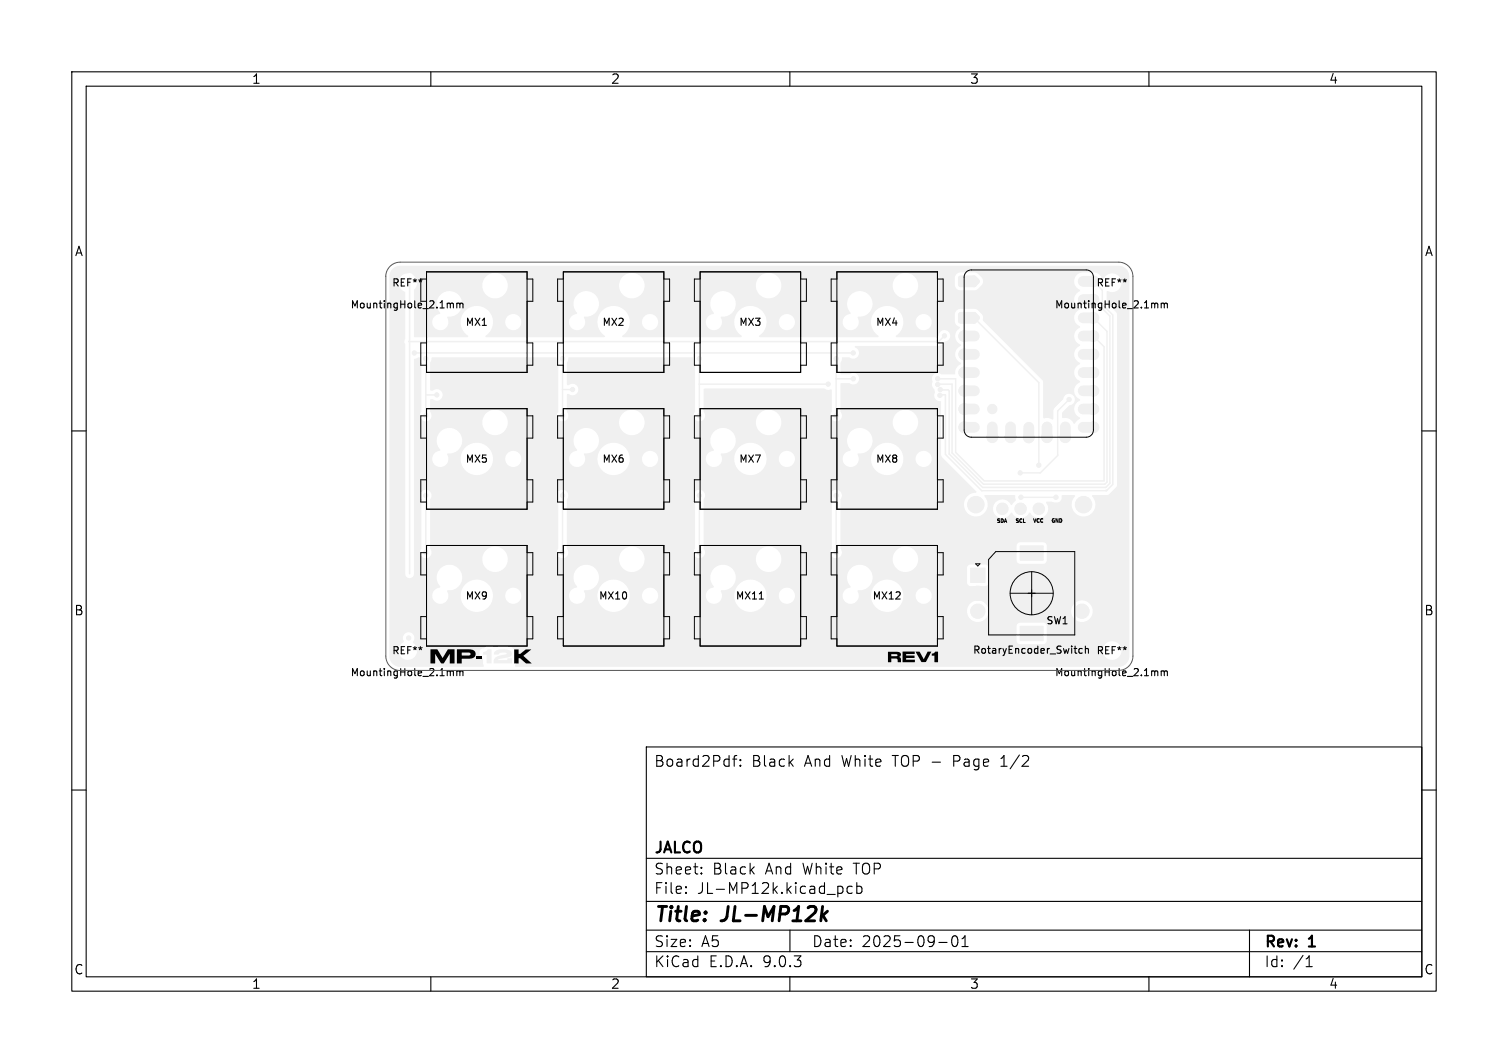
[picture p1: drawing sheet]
<svg xmlns="http://www.w3.org/2000/svg" width="210mm" height="148mm" viewBox="0 0 210 148" stroke-linecap="round" stroke-linejoin="round" font-family="sans-serif">
<g fill="#f0f0f0">
<path d="M69 90.7a2.25 2.25 0 0 1 2.2 0l.1 .3a.66 .66 0 0 1-.8 .6l-1 .2-.2 .1h1.4v-.2h.6v.7h-2.6a.98 .98 0 0 1 1.1-1.2l.6-.1 .2-.1a.85 .85 0 0 0-1.1 .1h-.7z"/>
<path d="M67.3 90.8a.67 .67 0 0 0 .6-.4h.6v2h-.7v-1.2h-.5z"/>
</g>
<g fill="#f0f0f0" stroke="#f0f0f0" stroke-width=".14">
<path d="M142.1 76h3.2v2h-3.2z"/>
<path d="M142.1 87.2h3.2v2h-3.2z"/>
<path d="M135.2 79.1h2v2h-2z"/>
<path d="M133.5 43.6l.3-.1 2 .1 .2 .2-.1 1.1-.3 .1-2-.1-.1-.2z"/>
<path d="M135.4 43.6h.4l.6 .6-.1 .3-.6 .5-.3-.1-.5-.6v-.2z"/>
<path d="M133.6 41.1l.3-.1h1l.1 .3v1l-.4 .2-.9-.1-.2-.3z"/>
<path d="M133.6 41.1l.3-.1h2.3l.2 .2v1l-.1 .2-.2 .1-2.3-.1-.3-.2z"/>
<path d="M133.6 38.5h2.2l.2 .2-.1 1.1-.3 .1h-2l-.1-.3v-.9z"/>
<path d="M135.4 38.5h.4l.6 .6-.1 .3-.6 .5-.3-.1-.5-.6v-.2z"/>
<path d="M146.4 70h1.6v1.6h-1.6z"/>
<circle cx="136.2" cy="85.1" r="1"/>
<circle cx="136.2" cy="82.6" r="1"/>
<circle cx="150.7" cy="85.1" r="1"/>
<circle cx="150.7" cy="80.1" r="1"/>
<circle cx="138.2" cy="57" r=".65"/>
<circle cx="152.3" cy="39.2" r=".75"/>
<circle cx="152.3" cy="41.7" r=".75"/>
<circle cx="152.3" cy="44.3" r=".75"/>
<circle cx="152.3" cy="46.8" r=".75"/>
<circle cx="152.3" cy="49.3" r=".75"/>
<circle cx="152.3" cy="51.9" r=".75"/>
<circle cx="152.3" cy="54.4" r=".75"/>
<circle cx="152.3" cy="57" r=".75"/>
<circle cx="152.3" cy="59.5" r=".75"/>
<circle cx="148.4" cy="60.9" r=".75"/>
<circle cx="145.8" cy="60.9" r=".75"/>
<circle cx="143.3" cy="60.9" r=".75"/>
<circle cx="140.7" cy="60.9" r=".75"/>
<circle cx="138.2" cy="60.9" r=".75"/>
<circle cx="134.3" cy="59.5" r=".75"/>
<circle cx="134.3" cy="57" r=".75"/>
<circle cx="134.3" cy="54.4" r=".75"/>
<circle cx="134.3" cy="51.9" r=".75"/>
<circle cx="134.3" cy="49.3" r=".75"/>
<circle cx="134.3" cy="46.8" r=".75"/>
<circle cx="150.9" cy="70.3" r="1.15"/>
<circle cx="135.9" cy="70.3" r="1.15"/>
<circle cx="144.7" cy="70.8" r=".8"/>
<circle cx="142.1" cy="70.8" r=".8"/>
<circle cx="139.6" cy="70.8" r=".8"/>
<circle cx="118.8" cy="49.1" r=".3"/>
<circle cx="57.7" cy="49.1" r=".3"/>
<circle cx="131.5" cy="46.8" r=".3"/>
<circle cx="56.9" cy="88.8" r=".3"/>
<circle cx="148.9" cy="55.6" r=".3"/>
<circle cx="142.1" cy="65.8" r=".3"/>
<circle cx="144.7" cy="64.8" r=".3"/>
<circle cx="147.1" cy="69.2" r=".3"/>
<circle cx="142.2" cy="69.2" r=".3"/>
<circle cx="60.8" cy="55" r=".3"/>
<circle cx="59.3" cy="57.9" r=".3"/>
<circle cx="59.3" cy="69" r=".3"/>
<circle cx="130.9" cy="55.1" r=".3"/>
<circle cx="59.3" cy="76.9" r=".3"/>
<circle cx="59.3" cy="49.9" r=".3"/>
<circle cx="78.3" cy="49.9" r=".3"/>
<circle cx="78.3" cy="69" r=".3"/>
<circle cx="79.7" cy="54.2" r=".3"/>
<circle cx="78.3" cy="76.9" r=".3"/>
<circle cx="78.3" cy="57.9" r=".3"/>
<circle cx="130.9" cy="54.3" r=".3"/>
<circle cx="97.4" cy="69" r=".3"/>
<circle cx="130.6" cy="53.5" r=".3"/>
<circle cx="97.4" cy="57.9" r=".3"/>
<circle cx="97.4" cy="76.9" r=".3"/>
<circle cx="97.4" cy="49.9" r=".3"/>
<circle cx="115.3" cy="53.5" r=".3"/>
<circle cx="130.6" cy="52.7" r=".3"/>
<circle cx="116.4" cy="69" r=".3"/>
<circle cx="116.4" cy="57.9" r=".3"/>
<circle cx="118.8" cy="52.7" r=".3"/>
<circle cx="116.4" cy="76.9" r=".3"/>
<circle cx="116.4" cy="49.9" r=".3"/>
</g>
<g fill="none" stroke="#f0f0f0" stroke-width="1.5">
<path d="M150.8 39.2h1.5M134.3 46.8h1.4M134.3 49.3h1.4M134.3 51.9h1.4M134.3 54.4h1.4M134.3 57h1.4M134.3 59.5h1.4M138.2 59.4v1.5M140.7 59.4v1.5M143.3 59.5v1.4M145.8 59.4v1.5M148.4 59.4v1.5"/>
<path d="M150.8 44.3h1.5M150.8 46.8h1.5M150.8 49.3h1.5M150.8 51.9h1.5M150.8 54.4h1.5M150.8 57h1.5M150.8 59.5h1.5"/>
</g>
<g fill="none" stroke="#f0f0f0" stroke-width=".2">
<path d="M57 38.6v41.3M57.7 49.1h61.1M59.3 49.9v8M59.3 55h1.5M78.3 49.9v8M78.3 54.2h1.4M97.4 49.9v8M97.4 53.5h17.9M115.3 53.5h.1M116.4 49.9v8M116.4 52.7h2.4M131.5 46.8l-.8 .8h-73.8"/>
<path d="M135.7 44.3l9 9v11.5M148.9 55.6l-1.6 1.6v6.2l-2.4 2.4h-2.8M152.3 41.7l2.3 2.3v23.3l-.6 .6h-17.2l-4.6-4.7v-8.8l-.2-.1h-1.1M152.3 44.3l1.9 1.8v21l-.3 .3h-17l-4.3-4.3v-9.6h-2M152.3 46.8l1.5 1.5v18.7h-16.7l-4-4v-10.3h-2.5M153.5 40.4v2M155 43.8v23.7l-.9 .8h-.1h.1h-17.4l-5-5v-8.3h-.7l-.1 .1M59.3 69v7.9M78.3 69v7.9M97.4 69v7.9M116.4 69v7.9M142.2 69.2h4.9"/>
</g>
<path d="M54.6 37.5l.5-.4 .6-.1h100a1.5 1.5 0 0 1 1.6 1.5v52.9a1.5 1.5 0 0 1-1.5 1.4h-84l-.1-.1 .1-.3v-.7v-.9l-.2-.3h82a1.3 1.3 0 0 0 1.8 1.3 1.3 1.3 0 0 0 .3-2.2 1.3 1.3 0 0 0-2.1 .7v.2h-82l-.3-.4-.6-.2h-1.1l-.7 .2-.3-.2h-.7l-.9 .5a.99 .99 0 0 0-.2 .9l.1 .2 .4 .2v.7l.1 .3-.1 .1h-11.6a1.49 1.49 0 0 1-1.5-1.4v-.9h1.3a1.31 1.31 0 0 0 1.9 1.2 1.31 1.31 0 0 0 .1-2.2 .82 .82 0 0 0-.3-1.4 .82 .82 0 0 0-1.1 1l.1 .3a1.37 1.37 0 0 0-.7 1.1h-1.3v-3.3h87.4v2l.2 .4 3.5 .1 .3-.1 .2-.4v-2.1l-.2-.3-.3-.1h-3.3l-.3 .1-.1 .4h-87.4v-4.3h6v.1a1.13 1.13 0 0 0 1.2 1.1 1.13 1.13 0 0 0 1-1.3h1.7v.3a2.25 2.25 0 0 0 2.4 2.1 2.25 2.25 0 0 0 2.2-2.3h1.7v.1a1.13 1.13 0 0 0 1.2 1.1 1.13 1.13 0 0 0 1-1.2h6.6v.1a1.13 1.13 0 0 0 1.3 1.1 1.13 1.13 0 0 0 1-1.3h1.7v.3a2.25 2.25 0 0 0 2.4 2.1 2.25 2.25 0 0 0 2.1-2.3h1.7v.1a1.13 1.13 0 0 0 1.2 1.1 1.13 1.13 0 0 0 1.1-1.2h6.6v.1a1.13 1.13 0 0 0 1.2 1.1 1.13 1.13 0 0 0 1-1.3h1.7v.3a2.25 2.25 0 0 0 2.4 2.1 2.25 2.25 0 0 0 2.2-2.3h1.7v.1a1.13 1.13 0 0 0 1.2 1.1 1.13 1.13 0 0 0 1-1.2h6.6v.1a1.13 1.13 0 0 0 1.3 1.1 1.13 1.13 0 0 0 1-1.3h1.7v.3a2.25 2.25 0 0 0 3.2 1.9h10.2v.2a1.51 1.51 0 0 0 1.6 1.4 1.51 1.51 0 0 0 1.4-1.6h11.5v.2a1.51 1.51 0 0 0 2.3 1.2 1.51 1.51 0 0 0 0-2.6 1.51 1.51 0 0 0-2.3 1.2h-11.5l-.1-.2a1.51 1.51 0 0 0-1.5-1.2 1.51 1.51 0 0 0-1.4 1.4h-10.2a2.25 2.25 0 0 0 1.3-2.1h1.7v.1a1.13 1.13 0 0 0 1.7 .9 1.13 1.13 0 0 0 0-1.9 1.13 1.13 0 0 0-1.7 .9l-1.7-.1a2.26 2.26 0 0 0-2.2-2.1 2.26 2.26 0 0 0-2.3 2.1h-1.7l-.2-.6a1.79 1.79 0 0 0 2.1-1.6 1.79 1.79 0 0 0-1.8-1.9 1.79 1.79 0 0 0-1.7 2.1l.5 .9-.1 .1a1.17 1.17 0 0 0-1.1 1.1h-6.6v-.2a1.13 1.13 0 0 0-1.2-.9 1.13 1.13 0 0 0-1 1.1l-1.7-.1a2.26 2.26 0 0 0-2.3-2.1 2.26 2.26 0 0 0-2.3 2.1h-1.7l-.1-.6a1.79 1.79 0 0 0 2.1-1.6 1.79 1.79 0 0 0-1.9-1.9 1.79 1.79 0 0 0-1.7 2.1l.5 .9v.1a1.17 1.17 0 0 0-1.1 1.1h-6.6l-.1-.2a1.13 1.13 0 0 0-1.2-.9 1.13 1.13 0 0 0-1 1.1l-1.7-.1a2.26 2.26 0 0 0-2.2-2.1 2.26 2.26 0 0 0-2.3 2.1h-1.7l-.2-.6a1.79 1.79 0 0 0 2.1-1.6 1.79 1.79 0 0 0-1.8-1.9 1.79 1.79 0 0 0-1.7 2.1l.5 .9-.1 .1a1.17 1.17 0 0 0-1.1 1.1h-6.6v-.2a1.13 1.13 0 0 0-1.2-.9 1.13 1.13 0 0 0-1 1.1l-1.7-.1a2.26 2.26 0 0 0-2.3-2.1 2.26 2.26 0 0 0-2.3 2.1h-1.7l-.1-.6a1.79 1.79 0 0 0 2.1-1.6 1.79 1.79 0 0 0-1.9-1.9 1.79 1.79 0 0 0-1.7 2.1l.5 .9v.1a1.17 1.17 0 0 0-1.1 1.1h-6v-43.6h1.3v.2a1.88 1.88 0 0 0 .9 1.2v6.4l-.1 .5 .1 .4 .1 32.1a.61 .61 0 0 0 .6 .4 .61 .61 0 0 0 .5-.5v-2.2h9.6a1.78 1.78 0 0 0 1.7 1.8 1.78 1.78 0 0 0 1.8-1.8h15.5v.2a1.78 1.78 0 0 0 1.9 1.6 1.78 1.78 0 0 0 1.7-1.8h15.5v.2a1.78 1.78 0 0 0 1.9 1.6 1.78 1.78 0 0 0 1.6-1.8h15.5v.2a1.78 1.78 0 0 0 1.2 1.6 1.78 1.78 0 0 0 1.9-.5h7.3v2l.2 .4 2.4 .1 .2-.1 .2-.3v-2.2l-.2-.3-.2-.1h-2.2l-.3 .1-.1 .4h-7.3a1.78 1.78 0 0 0-.6-2.9 1.78 1.78 0 0 0-2.5 1.6h-15.5v-.3a1.78 1.78 0 0 0-1.9-1.4 1.78 1.78 0 0 0-1.6 1.7h-15.5l-.1-.3a1.78 1.78 0 0 0-1.8-1.4 1.78 1.78 0 0 0-1.7 1.7h-15.5v-.3a1.78 1.78 0 0 0-1.9-1.4 1.78 1.78 0 0 0-1.6 1.7h-9.6v-8.9h.9l.2 .7v6.7a.82 .82 0 0 0 0 1.2 .82 .82 0 0 0 1.2 0 .82 .82 0 0 0 0-1.2v-6.7l.2-.7h17.4l.2 .7v6.8a.81 .81 0 0 0 .1 1.1 .81 .81 0 0 0 1.2 0 .81 .81 0 0 0-.1-1.2v-6.7l.2-.7h17.5l.2 .7v6.8a.81 .81 0 0 0 .1 1.1 .81 .81 0 0 0 1.1 0 .81 .81 0 0 0 0-1.2v-6.7l.2-.7h17.4l.2 .7v6.8a.81 .81 0 0 0 .1 1.1 .81 .81 0 0 0 1.2 0 .81 .81 0 0 0-.1-1.2v-.3h24.6v2l.2 .4 3.5 .1 .3-.1 .2-.4v-2.1l-.2-.3-.3-.1h-3.3l-.3 .1-.1 .4h-24.6l.1-6.5a.8 .8 0 0 0-.3-1.3 .8 .8 0 0 0-1.2 .7h-17.4a.8 .8 0 0 0-.8-.7 .8 .8 0 0 0-.8 .7h-17.5a.8 .8 0 0 0-.8-.7 .8 .8 0 0 0-.8 .7h-17.4a.8 .8 0 0 0-.8-.7 .8 .8 0 0 0-.8 .7h-.9v-5.1h2.6v.2a1.13 1.13 0 0 0 1.2 1 1.13 1.13 0 0 0 1-1.2h1.7v.2a2.25 2.25 0 0 0 2.4 2.2 2.25 2.25 0 0 0 2.2-2.4h1.7v.2a1.13 1.13 0 0 0 1.2 1 1.13 1.13 0 0 0 1-1.2h6.6v.2a1.13 1.13 0 0 0 1.3 1 1.13 1.13 0 0 0 1-1.2h1.7v.2a2.25 2.25 0 0 0 2.4 2.2 2.25 2.25 0 0 0 2.1-2.4h1.7v.2a1.13 1.13 0 0 0 1.2 1 1.13 1.13 0 0 0 1.1-1.2h6.6v.2a1.13 1.13 0 0 0 1.2 1 1.13 1.13 0 0 0 1-1.2h1.7v.2a2.25 2.25 0 0 0 2.4 2.2 2.25 2.25 0 0 0 2.2-2.4h1.7v.2a1.13 1.13 0 0 0 1.2 1 1.13 1.13 0 0 0 1-1.2h6.6v.2a1.13 1.13 0 0 0 1.3 1 1.13 1.13 0 0 0 1-1.2h1.7v.2a2.25 2.25 0 0 0 2.4 2.2 2.25 2.25 0 0 0 2.1-2.4h1.7v.2a1.13 1.13 0 0 0 1.7 .9 1.13 1.13 0 0 0 0-2 1.13 1.13 0 0 0-1.7 .9h-1.7a2.26 2.26 0 0 0-2.2-2.2 2.26 2.26 0 0 0-2.3 2.2h-1.7l-.2-.6 .1-.1a1.79 1.79 0 0 0 2-2.1 1.79 1.79 0 0 0-2.6-1.2 1.79 1.79 0 0 0-.4 2.8l-.1 .2h-.2a1.13 1.13 0 0 0-.9 1h-6.6v-.2a1.13 1.13 0 0 0-1.2-.8 1.13 1.13 0 0 0-1 1h-1.7a2.26 2.26 0 0 0-2.3-2.2 2.26 2.26 0 0 0-2.3 2.2h-1.7l-.1-.6 .1-.1a1.79 1.79 0 0 0 1.9-2.1 1.79 1.79 0 0 0-2.6-1.2 1.79 1.79 0 0 0-.4 2.8v.2h-.2a1.13 1.13 0 0 0-.9 1h-6.6l-.1-.2a1.13 1.13 0 0 0-1.2-.8 1.13 1.13 0 0 0-1 1h-1.7a2.26 2.26 0 0 0-2.2-2.2 2.26 2.26 0 0 0-2.3 2.2h-1.7l-.2-.6 .1-.1a1.79 1.79 0 0 0 2-2.1 1.79 1.79 0 0 0-2.6-1.2 1.79 1.79 0 0 0-.4 2.8l-.1 .2h-.2a1.13 1.13 0 0 0-.9 1h-6.6v-.2a1.13 1.13 0 0 0-1.2-.8 1.13 1.13 0 0 0-1 1h-1.7a2.26 2.26 0 0 0-2.3-2.2 2.26 2.26 0 0 0-2.3 2.2h-1.7l-.1-.6 .1-.1a1.79 1.79 0 0 0 1.9-2.1 1.79 1.79 0 0 0-2.6-1.2 1.79 1.79 0 0 0-.4 2.8v.2h-.2a1.13 1.13 0 0 0-.9 1h-2.6v-5.1h9.6v.2a1.78 1.78 0 0 0 1.9 1.7 1.78 1.78 0 0 0 1.6-1.9h15.5v.2a1.78 1.78 0 0 0 1.9 1.7 1.78 1.78 0 0 0 1.7-1.9h15.5v.2a1.78 1.78 0 0 0 1.9 1.7 1.78 1.78 0 0 0 1.6-1.9h15.5v.2a1.78 1.78 0 0 0 2.7 1.4 1.78 1.78 0 0 0 0-3 1.78 1.78 0 0 0-2.7 1.4h-15.5v-.2a1.78 1.78 0 0 0-1.9-1.5 1.78 1.78 0 0 0-1.6 1.7h-15.5l-.1-.2a1.78 1.78 0 0 0-1.8-1.5 1.78 1.78 0 0 0-1.7 1.7h-15.5v-.2a1.78 1.78 0 0 0-1.9-1.5 1.78 1.78 0 0 0-1.6 1.7h-9.6v-8.6l.7-.4 .2 .1 .2 .7v6.8a.82 .82 0 0 0 0 1.1 .82 .82 0 0 0 1.2 0 .82 .82 0 0 0 0-1.1v-1.6l.1-.1h.3a.81 .81 0 0 0 1.1-.1 .81 .81 0 0 0 0-1.1 .81 .81 0 0 0-1.1 0h-.4v-.1v-3.8l.3-.7 17.2-.1 .1 .1 .2 .7v6.9a.81 .81 0 0 0 .1 1.1 .81 .81 0 0 0 1.2-.1 .81 .81 0 0 0-.1-1.1v-2.4l.1-.1 .2 .1a.81 .81 0 0 0 1.1-.2 .81 .81 0 0 0 0-1.1 .81 .81 0 0 0-1.1 0l-.3-.1v-3l.3-.7 17.3-.1 .1 .1 .2 .7v6.9a.81 .81 0 0 0 .1 1.1 .81 .81 0 0 0 1.1-.1 .81 .81 0 0 0 0-1.1v-3.1l.1-.1h16.7a1.06 1.06 0 0 0 1 .1v3.2a.81 .81 0 0 0 .1 1.1 .81 .81 0 0 0 1.2-.1 .81 .81 0 0 0-.1-1.1l.1-3.9h1.2a.8 .8 0 0 0 .9 0 .8 .8 0 0 0 .4-.7h10.2l.1 .4a1 1 0 0 0 .2 1.2l.1 .3a.83 .83 0 0 0 0 .9 .83 .83 0 0 0 .8 .4l.1 7.6 4.8 4.9v.2a1.67 1.67 0 0 0-1.6 2.1 1.67 1.67 0 0 0 2.4 1 1.67 1.67 0 0 0 .4-2.6l.1-.2h4.1l.2 .8-.6 .6a1.32 1.32 0 0 0-1.8-.7 1.32 1.32 0 0 0-.7 1.7 1.32 1.32 0 0 0 1.7 .7l.3-.2 .5-.4a1.43 1.43 0 0 0 2.5 0 1.34 1.34 0 0 0 1.9 .6 1.34 1.34 0 0 0 .4-2l.1-.2h.7a.84 .84 0 0 0 1 .1 .84 .84 0 0 0 .3-.9l.2-.1h1.6l.1 .1v.1a1.66 1.66 0 0 0 .1 2.4 1.66 1.66 0 0 0 2.3-.1 1.66 1.66 0 0 0 0-2.3l.1-.2h2.1l1.1-1.1 .2-.3v-23.7l-.2-.3-1.3-1.4v-1.5l.1-.1a1.31 1.31 0 0 0 1.8-.6 1.31 1.31 0 0 0-.6-1.7 1.31 1.31 0 0 0-1.8 .7l-.1-.1a1.24 1.24 0 0 0-1.1-.9l-1.9 .1a1.27 1.27 0 0 0-.9 1.1 1.27 1.27 0 0 0 .8 1.3v.1a1.29 1.29 0 0 0-.8 1.2 1.29 1.29 0 0 0 .8 1.2v.2a1.29 1.29 0 0 0-.8 1.2 1.29 1.29 0 0 0 .8 1.2v.1a1.29 1.29 0 0 0-.8 1.2 1.29 1.29 0 0 0 .8 1.2v.1a1.29 1.29 0 0 0-.8 1.2 1.29 1.29 0 0 0 .8 1.2v.2a1.29 1.29 0 0 0-.8 1.2 1.29 1.29 0 0 0 .8 1.2v.1a1.29 1.29 0 0 0-.8 1.2 1.29 1.29 0 0 0 .8 1.2v.2a1.29 1.29 0 0 0-.8 1.2 1.29 1.29 0 0 0 .8 1.2v.1l-.4 .2-.4 .5a1.58 1.58 0 0 0-1.7-.8v-.8l1.1-1a.82 .82 0 0 0 .7-.8 .82 .82 0 0 0-.9-.8 .82 .82 0 0 0-.8 .8l-1.3 1.4v1.3l-.2 .1a1.65 1.65 0 0 0-1.2-.2v-5l-.2-.3-8.2-8.3v-.4l-.1-.4-.7-.7-.4-.1h-2l-.3 .1-.3 .2-.1 .5v1.1l.1 .3 .6 .4a1.53 1.53 0 0 0-.5 1.8l.6 .6v.1a1.29 1.29 0 0 0-.8 1.2 1.29 1.29 0 0 0 .8 1.2v.2l-.2 .1a1.49 1.49 0 0 0-.6 1.3h-1.9a.8 .8 0 0 0-1.3 .6l-10.2-.1a.83 .83 0 0 0-1.3-.5h-1.2l-.1-1.6 .3-.7h1a.81 .81 0 0 0 1.2-.3 .81 .81 0 0 0-.4-1.1l.1-.2h11.6l.3-.2 .5-.4a.81 .81 0 0 0 .7-.9 .81 .81 0 0 0-.8-.8 .81 .81 0 0 0-.8 .8l-.3 .3h-5.5l-.1-.1v-.2a2.25 2.25 0 0 0 1-1.9h1.7v.1a1.13 1.13 0 0 0 1.7 .9 1.13 1.13 0 0 0 0-1.9 1.13 1.13 0 0 0-1.7 .9l-1.7-.1a2.26 2.26 0 0 0-3.4-1.8 2.26 2.26 0 0 0-.1 3.8l.1 .1-.2 .2h-16.4l-.1-.1 .1-.2a2.25 2.25 0 0 0 1-1.9h1.7v.1a1.13 1.13 0 0 0 1.2 1.1 1.13 1.13 0 0 0 1-1.2h6.6v.1a1.14 1.14 0 0 0 1.6 1 1.14 1.14 0 0 0 .5-1.7l.1-.1a1.79 1.79 0 0 0 2-2.1 1.79 1.79 0 0 0-2.6-1.3 1.79 1.79 0 0 0-.4 2.9l-.1 .1-.2 .1a1.13 1.13 0 0 0-.9 1h-6.6v-.2a1.13 1.13 0 0 0-1.2-.9 1.13 1.13 0 0 0-1 1.1l-1.7-.1a2.26 2.26 0 0 0-3.4-1.8 2.26 2.26 0 0 0-.1 3.8v.1l-.1 .2h-16.4l-.1-.1v-.2a2.25 2.25 0 0 0 1-1.9h1.7v.1a1.13 1.13 0 0 0 1.2 1.1 1.13 1.13 0 0 0 1.1-1.2h6.6v.1a1.14 1.14 0 0 0 1.5 1 1.14 1.14 0 0 0 .6-1.7l.1-.1a1.79 1.79 0 0 0 1.9-2.1 1.79 1.79 0 0 0-2.6-1.3 1.79 1.79 0 0 0-.4 2.9v.1l-.2 .1a1.13 1.13 0 0 0-.9 1h-6.6l-.1-.2a1.13 1.13 0 0 0-1.2-.9 1.13 1.13 0 0 0-1 1.1l-1.7-.1a2.26 2.26 0 0 0-3.4-1.8 2.26 2.26 0 0 0-.1 3.8l.1 .1-.2 .2h-16.4l-.1-.1 .1-.2a2.27 2.27 0 0 0 .9-1.4l.1-.5h1.7v.1a1.13 1.13 0 0 0 1.2 1.1 1.13 1.13 0 0 0 1-1.2h6.6v.1a1.14 1.14 0 0 0 1.6 1 1.14 1.14 0 0 0 .5-1.7l.1-.1a1.79 1.79 0 0 0 2-2.1 1.79 1.79 0 0 0-2.6-1.3 1.79 1.79 0 0 0-.4 2.9l-.1 .1-.2 .1a1.13 1.13 0 0 0-.9 1h-6.6v-.2a1.13 1.13 0 0 0-1.2-.9 1.13 1.13 0 0 0-1 1.1l-1.7-.1a2.26 2.26 0 0 0-3.4-1.8 2.26 2.26 0 0 0-.1 3.8v.1l-.1 .2h-7.3l-.2-.1v-2.1h2.6a1.14 1.14 0 0 0 1.4 1.1 1.14 1.14 0 0 0 .7-1.7l.1-.1a1.79 1.79 0 0 0 1.9-2.1 1.79 1.79 0 0 0-2.6-1.3 1.79 1.79 0 0 0-.4 2.9v.1l-.2 .1a1.13 1.13 0 0 0-.9 1h-2.6v-4.4l.5-.7h9.1a1.78 1.78 0 0 0 1.7 1.8 1.78 1.78 0 0 0 1.8-1.8h15.5v.2a1.78 1.78 0 0 0 1.9 1.6 1.78 1.78 0 0 0 1.7-1.8h15.5v.2a1.78 1.78 0 0 0 1.9 1.6 1.78 1.78 0 0 0 1.6-1.8h15.5v.2a1.78 1.78 0 0 0 2.4 1.5 1.78 1.78 0 0 0 .8-2.7h5.5v1a.8 .8 0 0 0 .7 .7h2.1l.4-.1 .5-.6a.8 .8 0 0 0 0-1.1l-.5-.5-.4-.2h-2.1l-.4 .2-.3 .3v.3h-5.5a1.78 1.78 0 0 0-1.9-.6 1.78 1.78 0 0 0-1.3 1.6h-15.5v-.3a1.78 1.78 0 0 0-1.9-1.4 1.78 1.78 0 0 0-1.6 1.7h-15.5l-.1-.3a1.78 1.78 0 0 0-1.8-1.4 1.78 1.78 0 0 0-1.7 1.7h-15.5v-.3a1.78 1.78 0 0 0-1.9-1.4 1.78 1.78 0 0 0-1.6 1.7h-9.1v-.2a1.44 1.44 0 0 0-1.1-1.5l-.2 .1a1.29 1.29 0 0 0-1.3 1.2h-1.3v-1z" fill="#f0f0f0"/>
<path d="M59.9 90.4h1l.7 1.2 .8-1.2h.9v2h-.7v-1.4l-.8 1.4h-.4l-.8-1.4v1.4h-.7zM63.6 90.4h1.6a.73 .73 0 0 1 1 .6v.4l-.3 .2-.5 .1h-1.1v.7h-.7v-1.5h.7v.4h.9a.22 .22 0 0 0 .3-.2 .22 .22 0 0 0-.3-.2h-1.6zM66.4 91.4h.7v.4h-.7zM71.6 90.4h.6v.6h.2l.8-.6h.8l-1.1 .9 1.2 1.1h-.9l-.8-.8h-.2v.8h-.6zM123.7 90.8h1.1a.43 .43 0 0 1 .5 0 .43 .43 0 0 1 .1 .5l-.2 .2 .2 .2 .1 .5h-.5v-.4l-.3-.1h-.6v.5h-.4v-.8h1.1l.2-.2-.1-.1h-.8v.3h-.4zM125.7 90.7h1.7v.4h-1.2v.2h1.2v.3h-1.2v.3h1.2v.3h-1.7zM127.5 90.7h.6l.5 1.1 .6-1.1h.5l-.8 1.5h-.6zM129.8 91l.2-.1 .2-.2h.4v1.5h-.5v-.9h-.3z" fill="#000"/>
<g fill="none" stroke="#000" stroke-width=".14">
<path d="M59.4 37.9h14v14h-14zM59.4 38.9h-.8v3M73.4 38.9h.8v3h-.8M78.4 37.9h14v14h-14zM78.4 38.9h-.8v3h.8M92.4 38.9h.8v3h-.8M97.5 37.9h14v14h-14zM97.5 38.9h-.8v3h.8M111.5 38.9h.8v3h-.8M116.6 37.9h13.9v14h-13.9zM116.6 38.9h-.8v3h.8M130.5 38.9h.8v3h-.8"/>
<path d="M134.6 37.9l.2-.2 .5-.1h16a1 1 0 0 1 1 1v21.3a1 1 0 0 1-1 1h-16a1 1 0 0 1-1-1v-21.3l.1-.4zM59.4 56.9h14v14h-14zM59.4 47.7h-.8v3.2h.8M59.4 57.9h-.8v3.1h.8M73.4 47.7h.8v3.2h-.8M73.4 57.9h.8v3.1h-.8M78.4 56.9h14v14h-14zM78.4 47.7h-.8v3.2h.8M78.4 57.9h-.8v3.1h.8M92.4 47.7h.8v3.2h-.8M92.4 57.9h.8v3.1h-.8M97.5 56.9h14v14h-14z"/>
<path d="M97.5 47.7h-.8v3.2h.8M97.5 57.9h-.8v3.1h.8M111.5 47.7h.8v3.2h-.8M111.5 57.9h.8v3.1h-.8M116.6 56.9h13.9v14h-13.9zM116.6 47.7h-.8v3.2h.8M116.6 57.9h-.8v3.1h.8M130.5 47.7h.8v3.2h-.8M130.5 57.9h.8v3.1h-.8M59.4 76h14v14h-14zM59.4 66.8h-.8v3.1h.8M59.4 77h-.8v3.1h.8"/>
<path d="M73.4 66.8h.8v3.1h-.8M73.4 77h.8v3.1h-.8M78.4 76h14v14h-14zM78.4 66.8h-.8v3.1h.8M78.4 77h-.8v3.1h.8M92.4 66.8h.8v3.1h-.8M92.4 77h.8v3.1h-.8M97.5 76h14v14h-14zM97.5 66.8h-.8v3.1h.8M97.5 77h-.8v3.1h.8M111.5 66.8h.8v3.1h-.8M111.5 77h.8v3.1h-.8"/>
<path d="M116.6 76h13.9v14h-13.9zM116.6 66.8h-.8v3.1h.8M116.6 77h-.8v3.1h.8M130.5 66.8h.8v3.1h-.8M130.5 77h.8v3.1h-.8M135.9 78.5h.6l-.3 .3zM138.7 76.8h11v11.6h-12v-10.5zM143.7 79.6v6M59.4 85.9h-.8v3.1h.8M73.4 85.9h.8v3.1h-.8M78.4 85.9h-.8v3.1h.8M92.4 85.9h.8v3.1h-.8"/>
<path d="M97.5 85.9h-.8v3.1h.8M111.5 85.9h.8v3.1h-.8M116.6 85.9h-.8v3.1h.8M130.5 85.9h.8v3.1h-.8M140.7 82.6h6"/>
<circle cx="143.7" cy="82.6" r="3"/>
</g>
<g fill="none" stroke="#000" stroke-width=".15">
<path d="M10 10h190v128h-190zM12 12h186v124h-186zM60 10v2M110 10v2M160 10v2M62.7 42.4l.2-.2 .2 .1v.6M63.6 42.3l.3-.1 .1 .2M63.6 42.2v.7M64 42.4l.2-.2 .2 .1 .1 .6M64 42.4v.5M160.8 42.4l.2-.2 .2 .1v.6M161.7 42.2v.7"/>
<path d="M161.7 42.3l.3-.1 .1 .2M162.1 42.4v.5M162.1 42.4l.2-.2 .2 .1 .1 .6M10 60h2M198 60h2M62.7 93.6l.2-.2 .2 .1v.6M63.6 93.5l.3-.1 .1 .2M63.6 93.4v.7M64 93.6l.2-.2 .2 .1 .1 .6M64 93.6v.5M105.7 83.4h.6M150.7 90.3h-.3l-.2 .2 .1 .4h.4"/>
<path d="M151.1 90.4l.2-.1h.2l.1 .7M151.1 90v1M160.8 93.6l.2-.2 .2 .1v.6M161.7 93.5l.3-.1 .1 .2M161.7 93.4v.7M162.1 93.6l.2-.2 .2 .1 .1 .6M162.1 93.6v.5M10 110h2M90 104h108v32h-108zM90 119.5h108M102 105.7h.6M102.6 105.2l-.3 .1-.1 .1v1.3"/>
<path d="M103.1 106.5l-.1 .1 .1 .1M103.1 106.5l.1 .1-.1 .1M103.1 105.8v.1M103.1 106.5v.2M103.1 105.8h.1l-.1 .1M103.1 105.8h-.1l.1 .1M139.4 106.7h.8M139.7 105.4l-.3 .2M198 110h2M60 136v2M90 132.5h108M90 129.5h108"/>
<path d="M90 125.5h108M95.5 124.2l.1 .1-.1 .1M95.5 124.2v.1v.1M95.5 123.5v.1M95.5 124.2v.2M95.5 123.5h.1l-.1 .1M97.7 121.5v.1v.1M97.7 121.5l-.1 .1 .1 .1M97.7 120.8v.1M97.7 121.5v.2M97.7 120.8h-.1l.1 .1M110 136v2"/>
<path d="M110 129.5v3M117.1 123.4l.3 .3v.4l-.3 .3M118.7 123.5l-.5-.1-.2 .3v.4l.1 .2 .1 .1 .5-.1M119.3 123.5l.4-.1 .3 .3v.4l-.1 .2-.2 .1-.4-.1M119.3 122.9v1.5M130.7 131.2h1.2M132.7 130.4a.36 .36 0 0 1 .3-.1 .36 .36 0 0 1 .3 .3 .77 .77 0 0 1-.4 1.2 .91 .91 0 0 1-.2-1.4zM134 131.8h.8M134 130.7l.4-.4v1.5M160 136v2M174 129.5v6.5M181.9 134.6h.8"/>
<path d="M182 133.4l.3-.3v1.5"/>
</g>
<path d="M114.6 127.4l.5 .8M115.2 126.9l-.8 .7" fill="none" stroke="#000" stroke-width=".4"/>
<path d="M54.3 37.1a2.01 2.01 0 0 1 1.4-.6h100.1a2 2 0 0 1 2 2v52.8a2 2 0 0 1-2 2l-100.1 .1a2 2 0 0 1-2-2v-52.9a2.01 2.01 0 0 1 .6-1.4z" fill="none" stroke="#575757" stroke-width=".14"/>
<g font-size="2.8">
<text x="91" y="128.9">Title:</text>
<text x="100.7" y="128.9">JL-MP12k</text>
</g>
<g font-size="2.1">
<text x="91" y="107">Board2Pdf:</text>
<text x="104.7" y="107">Black</text>
<text x="112.1" y="107">And</text>
<text x="117.4" y="107">White</text>
<text x="124.6" y="107">TOP -</text>
<text x="133.3" y="107">Page</text>
<text x="140.1" y="107">1/2</text>
<text x="91" y="119.2">JALCO</text>
<text x="91" y="124.7">File:</text>
<text x="91" y="122">Sheet:</text>
<text x="97.1" y="124.7">JL-MP12k.kicad_pcb</text>
<text x="99.2" y="122">Black</text>
<text x="106.7" y="122">And</text>
<text x="112" y="122">White</text>
<text x="119.2" y="122">TOP</text>
<text x="91" y="134.9">KiCad</text>
<text x="91" y="132.1">Size:</text>
<text x="97.7" y="132.1">A5</text>
<text x="98.7" y="134.9">E.D.A.</text>
<text x="106.3" y="134.9">9.0.3</text>
<text x="113" y="132.1">Date:</text>
<text x="120" y="132.1">2025-09-01</text>
<text x="176" y="132.3">Rev:</text>
<text x="176" y="134.9">Id:</text>
<text x="180.1" y="134.9">/1</text>
<text x="182.4" y="132.3">1</text>
</g>
<g font-size="1.8">
<text x="35" y="11.9">1</text>
<text x="85" y="11.9">2</text>
<text x="135" y="11.9">3</text>
<text x="185" y="11.9">4</text>
<text x="10.3" y="35.9">A</text>
<text x="198.4" y="35.9">A</text>
<text x="10.3" y="85.9">B</text>
<text x="198.3" y="85.9">B</text>
<text x="10.3" y="135.9">C</text>
<text x="35" y="137.9">1</text>
<text x="85" y="137.9">2</text>
<text x="135" y="137.9">3</text>
<text x="185" y="137.9">4</text>
<text x="198.3" y="135.9">C</text>
</g>
<g font-size="1.4">
<text x="54.5" y="40.1">REF**</text>
<text x="152.6" y="40.1">REF**</text>
<text x="48.7" y="43.1">MountingHole_2.1mm</text>
<text x="64.8" y="45.6">MX1</text>
<text x="83.8" y="45.6">MX2</text>
<text x="102.9" y="45.6">MX3</text>
<text x="121.9" y="45.6">MX4</text>
<text x="146.8" y="43.1">MountingHole_2.1mm</text>
<text x="64.8" y="64.6">MX5</text>
<text x="83.8" y="64.6">MX6</text>
<text x="102.9" y="64.6">MX7</text>
<text x="121.9" y="64.6">MX8</text>
<text x="64.8" y="83.7">MX9</text>
<text x="83.3" y="83.7">MX10</text>
<text x="102.4" y="83.7">MX11</text>
<text x="121.4" y="83.7">MX12</text>
<text x="145.6" y="87.1">SW1</text>
<text x="48.7" y="94.4">MountingHole_2.1mm</text>
<text x="54.5" y="91.3">REF**</text>
<text x="135.4" y="91.2">RotaryEncoder_Switch</text>
<text x="146.8" y="94.4">MountingHole_2.1mm</text>
<text x="152.6" y="91.3">REF**</text>
</g>
<g font-size=".7">
<text x="138.8" y="72.8">SDA</text>
<text x="141.4" y="72.8">SCL</text>
<text x="143.8" y="72.8">VCC</text>
<text x="146.4" y="72.8">GND</text>
</g>
</svg>
